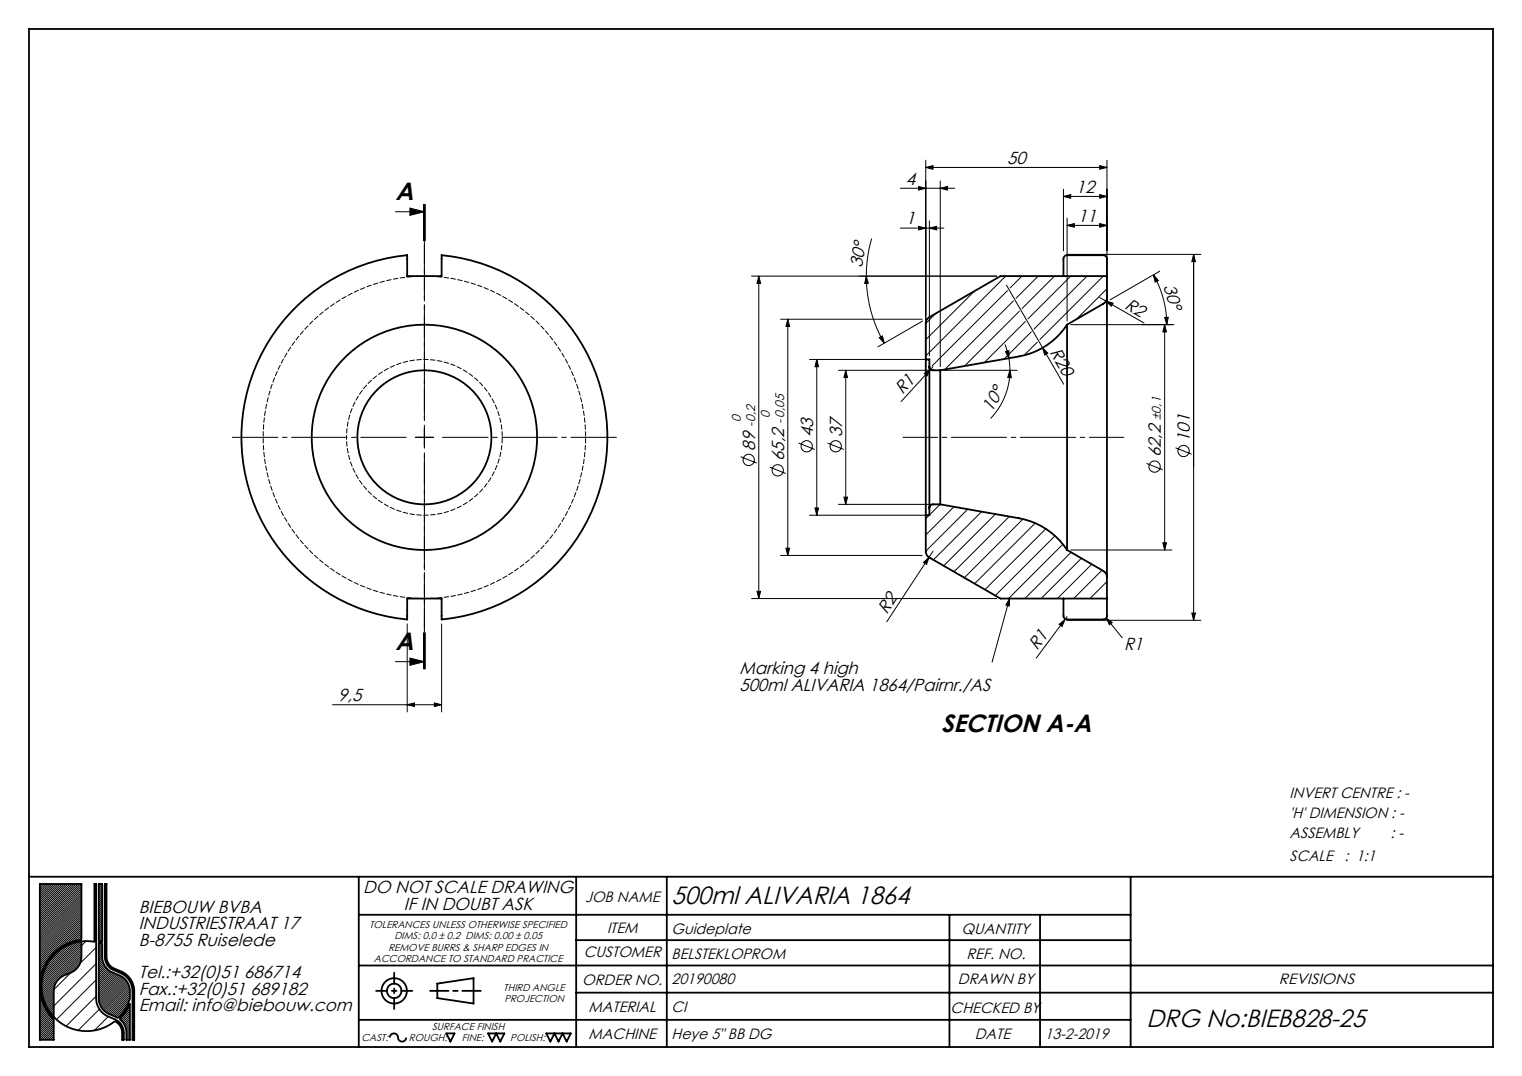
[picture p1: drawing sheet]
<svg xmlns="http://www.w3.org/2000/svg" width="420mm" height="297mm" viewBox="0 0 420 297" stroke-linecap="round" stroke-linejoin="round" font-family="sans-serif">
<g fill="none" stroke="#000" stroke-width=".28">
<path d="M109.1 58.4h8M113.1 57.4l4 1-4 1zM116.9 56.4v10M117.1 56.4v10M117.4 56.4v10M248.4 52h15.1M253.5 51.5l2 .5-2 .5zM255.5 46.2l2-.5v1zM255.5 44.2v54l22-22M255.5 46.2h50M259.5 52l2-.5v1zM259.5 50v51.2"/>
<path d="M293.5 54.2l2-.5v1zM293.5 52.2v17M293.5 54.2h12M303.5 45.7l2 .5-2 .5zM303.5 53.7l2 .5-2 .5zM305.5 44.2v38.1M207.4 76.2h67.7M209.4 76.2v89M209.4 76.2l.5 2h-1zM239.1 76.2l.5 2h-1zM239.1 76.2a37 37 0 0 0 4.9 18.5M240.6 65.8l-1.2 5.2-.3 5.2"/>
<path d="M248.4 63h12.1M253.5 62.5l2 .5-2 .5zM256.5 63l2-.5v1zM256.5 61v37.2M277.7 78.7l10 17.3M282 76.2l-3.3 3.3M286.5 76.2l-6.1 6.1M291 76.2l-9 9M294.5 62.2l2-.5v1zM294.5 70.2h36.9M294.5 60.2v28.4M294.5 62.2h11"/>
<path d="M295.5 76.2l-11.8 11.8M300 76.2l-14.7 14.7M303.5 61.7l2 .5-2 .5zM304.5 76.2l-17.5 17.5M305.5 79.7l-8.5 8.4M318.3 75.9l1.4 1.5-.9 .5zM318.3 75.9a27.5 27.5 0 0 1 3.7 13.7M320 74.9l-13.7 7.9M329.4 70.2v101M329.4 70.2l.5 2h-1zM215.4 88.1h39.1M217.4 88.1v65.2"/>
<path d="M217.4 88.1l.5 2h-1zM223.4 99.2h32.1M225.4 99.2v43M225.4 99.2l.5 2h-1zM242.6 93.2l.9-.5 .5 2zM254.6 88.6l-12.3 7.1M258.2 86.5l-2.7 2.8M268.9 80.4l-13.4 13.4M277.3 95.1l1.1 3.8M277.5 97l.9-.2v2.1zM278 80.2l-20.8 20.8M278.4 98.9l.3 3.3"/>
<path d="M279.7 83.1l-19 18.9M281.3 85.9l-15.1 15.1M282.9 88.7l-11.3 11.4M284.6 91.6l-7.5 7.5M286.2 94.4l-3.6 3.7M287.7 96l1.4 1.5-.8 .5zM287.7 96l5.8 10M295.5 89.6h28.5M303.5 82.1l12.2 7.1M305.2 83.1l2 .6-.5 .8zM321.4 89.6v62.2M321.4 89.6l.5 2h-1z"/>
<path d="M321.4 87.6h1l-.4 2zM117.1 118.2v5M231.4 102.2h27.1M233.4 102.2l.5 2h-1zM233.4 102.2v37M255.1 103.1l1.7-1.1-1 1.8zM257.5 101.2l-8.8 9.6M260.5 102.2h20.2M278.7 102.2l.4 2h-1zM278.7 102.2a19.2 19.2 0 0 1-5.3 13.3M114.6 120.7h5M204.4 126.1l4.4 1.7"/>
<path d="M212.4 128.9l4.4 1.8M220.4 122.3l4.4 1.8M228.4 122.3l4.4 1.8M231.4 139.2h27.1M232.9 137.2h1l-.5 2zM259.4 139.2l-2.9 3M263.2 139.9l-7.7 7.8M316.4 127.9l4.4 1.8M324.4 123.6l4.4 1.8M215.4 153.3h39.1M216.9 151.3h1l-.5 2zM223.4 142.2h32.1"/>
<path d="M224.9 140.2h1l-.5 2zM254.9 155.2l1.5-1.4-.7 2zM256.4 142.2l-.9 1M257.5 152.2l-12.8 19.4M267.1 140.6l-11.6 11.5M270.9 141.2l-13.3 13.3M274.7 141.9l-14.3 14.3M278.5 142.6l-15.2 15.2M282.3 143.3l-16.2 16.2M285.7 144.4l-16.7 16.7M288.6 146l-16.8 16.7M291.1 147.9l-16.5 16.5"/>
<path d="M293.3 150.2l-14.9 15M295.5 151.8h27.9M295.6 152.5l-12.8 12.7M298.4 154.1l-11.1 11.1M301.3 155.7l-9.5 9.5M304.1 157.4l-7.8 7.8M320.9 149.8h1l-.5 2zM112.4 172.2v24.3M116.9 174.6v10M117.1 174.6v10M117.4 174.6v10zM121.9 172.2v24.3"/>
<path d="M207.4 165.2h67.7M208.9 163.2h1l-.5 2zM278.6 165.2l-.1 2.1-.9-.3zM278.6 165.2l-4.8 17.6M292.3 172.3l1.6-1.3-.8 1.9zM293.9 171l-7.9 10.6M294.5 171.2h36.9M294.5 170.2l-.6 .8M305.3 170.6l1.6 1.2-.8 .7zM305.3 170.6l4.4 5.4M305.5 160.5l-4.7 4.7M305.5 165l-.2 .2"/>
<path d="M328.9 169.2h1l-.5 2zM91.8 194.5h30.1M109.1 182.6h8M112.4 194.5l2-.5v1zM113.1 181.6l4 1-4 1zM119.9 194l2 .5-2 .5zM11.5 244l-.5 .5M12 244l-1 1M12.6 244l-1.6 1.6M13.2 244l-2.2 2.2M13.7 244l-2.7 2.7M14.3 244l-3.3 3.3"/>
<path d="M14.8 244l-3.8 3.8M15.4 244l-4.4 4.4M16 244l-5 5M16.5 244l-5.5 5.5M17.1 244l-6.1 6.1M17.6 244l-6.6 6.6M18.2 244l-7.2 7.2M18.8 244l-7.8 7.8M19.3 244l-8.3 8.3M19.9 244l-8.9 8.9M20.4 244l-9.4 9.4M21 244l-10 10"/>
<path d="M21.6 244l-10.6 10.6M21.9 259.9l-10.3 10.3M22.1 244l-11.1 11.1M22.5 244.2l-11.5 11.5M22.5 244.8l-11.5 11.5M22.5 245.3l-11.5 11.5M22.5 245.9l-11.5 11.5M22.5 246.5l-11.5 11.4M22.5 247l-11.5 11.5M22.5 247.6l-11.5 11.5M22.5 248.2l-11.5 11.4M22.5 248.7l-11.5 11.5"/>
<path d="M22.5 249.3l-11.5 11.4M22.5 249.8l-11.5 11.5M22.5 250.4l-11.5 11.5M22.5 251l-11.5 11.4M22.5 251.5l-11.5 11.5M22.5 252.1l-11.5 11.4M22.5 252.6l-11.5 11.5M22.5 253.2l-11.5 11.5M22.5 253.8l-11.5 11.4M22.5 254.3l-11.5 11.5M22.5 254.9l-11.5 11.5M22.5 255.5l-6.9 6.8"/>
<path d="M22.5 256l-5 5M22.5 256.6l-3.9 3.8M22.5 257.1l-2.9 2.9M22.5 257.7l-2.1 2.1M22.5 258.3l-1.4 1.3M22.5 258.8l-.7 .7M22.5 259.9l-11 11M23.8 259.8l-12.3 12.3M26.1 244h.1M26.5 248l-.4 .5M26.5 252.5l-.4 .5M26.5 257l-.4 .5"/>
<path d="M27.7 244l-.5 .5M28.2 244.1l-1 1M28.2 244.7l-1 .9M28.2 245.2l-1 1M28.2 245.8l-1 .9M28.2 246.3l-1 1M28.2 246.9l-1 1M28.2 247.5l-1 .9M28.2 248l-1 1M28.2 248.6l-1 .9M28.2 249.2l-1 .9M28.2 249.7l-1 1"/>
<path d="M28.2 250.3l-1 .9M28.2 250.8l-1 1M28.2 251.4l-1 1M28.2 252l-1 .9M28.2 252.5l-1 1M28.2 253.1l-1 .9M28.2 253.6l-1 1M28.2 254.2l-1 1M28.2 254.8l-1 .9M28.2 255.3l-1 1M28.2 255.9l-1 .9M28.2 256.5l-1 .9"/>
<path d="M28.2 257l-1 1M28.2 257.6l-1 .9M28.2 258.1l-1 1M28.2 258.7l-1 1M28.2 259.3l-.6 .5M28.2 259.8l-.2 .2M29.4 245.2l-.5 .4M29.4 249.6l-.5 .5M29.4 254.1l-.5 .5M29.4 258.6l-.5 .5M11 272h.1M11 272.5h.1"/>
<path d="M11 271.4h.1M11 273.1h.1M11.1 273.6l-.1 .1M11.1 270.8h-.1M11.1 274.1l-.1 .1M11.2 270.1l-.2 .2M11.2 274.6l-.2 .2M11.3 269.4l-.3 .3M11.3 275l-.3 .3M11.4 275.5l-.4 .4M11.5 268.7l-.5 .5M11.5 275.9l-.5 .6"/>
<path d="M11.7 276.3l-.7 .7M11.8 267.8l-.8 .8M11.8 276.7l-.8 .9M12 277.2l-1 .9M12.1 266.9l-1.1 1.1M12.2 277.5l-1.2 1.2M12.3 277.9l-1.3 1.4M12.5 278.3l-1.5 1.5M12.7 265.8l-1.7 1.7M12.7 278.7l-1.7 1.7M12.9 279l-1.9 1.9M13.2 279.3l-2.2 2.2"/>
<path d="M13.4 279.7l-2.4 2.4M13.6 280l-2.6 2.6M14 263.9l-3 3M14.8 273.8l-2.6 2.6M14.8 274.3l-2.4 2.5M14.8 274.9l-2.3 2.3M14.8 275.4l-2.1 2.2M14.8 276l-1.9 1.9M14.8 276.6l-1.7 1.7M14.8 277.1l-1.5 1.6M14.8 278.2l-1.1 1.1M14.8 278.8l-.8 .9"/>
<path d="M14.8 279.4l-.6 .6M14.8 279.9l-.3 .4M15 272.5l-3.1 3M15.2 271.6l-3.4 3.5M17.5 261.5l-4.2 4.3M18.7 260.9l-6.1 6.1M19.6 260.5l-7.4 7.4M20.5 260.2l-8.5 8.6M21.2 260.1l-9.4 9.4M22.4 265.1l-3.8 3.8M22.5 264.4l-4.9 4.9M22.5 260.5l-11 11"/>
<path d="M22.5 261.6l-11 11M22.5 262.2l-11 10.9M22.5 262.7l-10.9 10.9M22.5 263.3l-10.9 10.8M22.5 263.9l-10.8 10.7M26.5 261.5l-14.4 14.5M26.5 266l-13 13M26.5 270.5l-10.9 10.9M26.5 275l-8.3 8.2M27.4 278.6l-5.8 5.8M27.7 260.4l-.5 .4M28.1 260.5l-.9 .8"/>
<path d="M28.2 260.9l-1 1M28.2 261.5l-1 1M28.2 262.1l-1 .9M28.2 262.6l-1 1M28.2 263.2l-1 .9M28.2 263.7l-1 1M28.2 264.3l-1 1M28.3 264.8l-1.1 1M28.4 265.3l-1.2 1.1M28.5 265.7l-1.3 1.2M28.7 266.1l-1.5 1.4M28.8 266.5l-1.6 1.6"/>
<path d="M29.1 266.8l-1.9 1.8M29.3 267.1l-2.1 2.1M29.4 263.1l-.5 .5M29.6 267.4l-2.4 2.4M29.9 267.7l-2.7 2.6M30.2 267.9l-3 3M30.4 266.6l-.3 .3M30.5 268.2l-3.3 3.2M30.9 268.4l-3.7 3.6M31.3 268.5l-4.1 4.1M31.7 268.7l-4.5 4.4M32.1 268.9l-4.9 4.8"/>
<path d="M32.5 269l-5.3 5.2M32.9 269.2l-5.7 5.6M33.2 269.4l-6 6M33.4 268.1l-.4 .4M33.6 269.6l-6.3 6.3M33.9 269.8l-6.6 6.6M34.2 270.1l-6.8 6.8M34.3 279l-1.9 1.9M34.5 270.3l-6.9 7M34.8 270.6l-7.1 7.1M35 271l-7.1 7M35 277.7l-3 3"/>
<path d="M35.2 271.3l-7 7.1M35.4 271.7l-7 7M35.5 276.7l-3.9 3.8M35.6 272.1l-6.9 6.9M35.7 272.5l-6.7 6.7M35.8 275.8l-4.6 4.6M35.8 273l-6.5 6.5M35.8 273.5l-6.1 6.2M35.8 274.1l-5.8 5.8M35.8 274.6l-5.4 5.4M35.8 275.2l-5 5M35.8 277.4l-.2 .3"/>
<path d="M35.8 278l-.9 1M35.8 278.6l-2.7 2.7M35.8 279.1l-2.4 2.5M35.8 279.7l-2.2 2.2M35.9 270.1l-.4 .3M37 273.4l-.4 .5M37 277.9l-.4 .5M13.9 280.3l-2.9 2.9M14.1 280.6l-3.1 3.2M14.4 280.9l-3.4 3.4M14.7 281.2l-3.7 3.7M14.8 280.5l-.1 .1"/>
<path d="M14.8 281.6l-3.8 3.8M14.8 282.2l-3.8 3.8M14.8 282.7l-3.8 3.9M14.8 283.3l-3.7 3.7M14.8 283.9l-3.1 3.1M14.8 284.4l-2.6 2.6M14.8 285l-2 2M14.8 285.5l-1.4 1.5M14.8 286.1l-.9 .9M14.8 286.7l-.3 .3M29.9 280.6l-3.9 3.8M32.9 282.1l-.4 .3"/>
<path d="M34.2 285.3l-.5 .5M35.8 280.2l-1.9 2M35.8 280.8l-1.7 1.7M35.8 281.4l-1.5 1.5M35.8 281.9l-1.3 1.3M35.8 282.5l-1.1 1.2M35.8 283l-1 1.1M35.8 283.6l-.9 1M35.8 284.2l-.9 .9M35.8 284.7l-.9 1M35.8 285.3l-.9 .9M35.8 285.9l-.9 .9"/>
<path d="M35.8 286.4l-.5 .6M35.8 287h.1M37 282.4l-.4 .5M37 286.9l-.1 .1"/>
<circle cx="206.6" cy="126.9" r="1.56"/>
<circle cx="214.6" cy="129.8" r="1.56"/>
<circle cx="222.6" cy="123.2" r="1.56"/>
<circle cx="230.6" cy="123.2" r="1.56"/>
<circle cx="318.6" cy="128.8" r="1.56"/>
<circle cx="326.6" cy="124.5" r="1.56"/>
</g>
<g fill="none" stroke="#000" stroke-width=".5">
<path d="M8 8h404v281h-404zM293.5 76.2v-4.9a1 1 0 0 1 1-.9h10l.8 .5 .2 .5v10.7M305.5 76.2h-29.4l-19.6 11.3a2 2 0 0 0-1 1.8v9.9M82.2 84.2a50.5 50.5 0 0 1 30.2-13.8v5.8h9.5v-5.8a50.5 50.5 0 0 1 45.7 50.3 50.5 50.5 0 0 1-45.7 50.3v-5.8h-9.5v5.8a50.5 50.5 0 0 1-43-33.7 50.5 50.5 0 0 1 12.8-53.1zM255.5 99.2v43M255.5 99.2h1v2M294.5 89.6v62.2M294.5 89.6a20 20 0 0 1-13.3 8.8l-21.7 3.8M305.5 82.1a2 2 0 0 1-1 1.7l-10 5.8M305.5 82.1v77.2M256.5 101.2a1 1 0 0 0 1 1h2M256.5 101.2v39"/>
<path d="M259.5 102.2v37M259.5 139.2l21.7 3.8a20 20 0 0 1 13.3 8.8M259.5 139.2h-2a1 1 0 0 0-1 1M255.5 142.2v10a2 2 0 0 0 1 1.7l19.6 11.3h29.4M256.5 140.2v2h-1M294.5 151.8l10 5.8a2 2 0 0 1 1 1.7M305.5 159.3v10.7l-.5 .8-.5 .2-10.4-.1-.4-.3-.2-.6v-4.8M8 242h404M11 244h11.5v15.4a12.9 12.9 0 0 0-10.8 8.6 12.9 12.9 0 0 0 3.1 13.4v5.6h-3.8zM22.5 259.8v4.3a4.8 4.8 0 0 1-3 4.4l-1.7 .7a4.8 4.8 0 0 0-3 4.4v7.1M26 244h.5v31.5a5.5 5.5 0 0 0 3.4 5.1l1.8 .7a4.1 4.1 0 0 1 2.5 3.8v1.9h-.5v-2.2l-.3-1.1-.8-1.2-.9-.6a12.4 12.4 0 0 1-19.8-6.6 12.4 12.4 0 0 1 14.2-15.3zM27.2 244h1v16l-1-.3z"/>
<path d="M28.9 244h.5v20.6l.4 1.1 .8 1.1 2.8 1.3a6 6 0 0 1 3.6 5.5v13.4h-.4v-13.4a5.5 5.5 0 0 0-3.4-5l-1.8-.8a4.1 4.1 0 0 1-2.5-3.7zM99 242v47M99 252.5h213M159 242v47M159 259.5h153M184 242v47M262 252.5v36.5M287 252.5v36.5M312 242v47M27.2 260.2l1 .3v3.6a4.8 4.8 0 0 0 2.9 4.4l1.8 .7a4.8 4.8 0 0 1 2.9 4.4 6.4 6.4 0 0 1-.7 4l-1.1 1.8-1.4 1.6-2.4-1.1a4.8 4.8 0 0 1-3-4.4zM35.8 277.1v9.9h-.9v-2.2l-.3-1.2-.5-1.2-1.1-1.1 1.6-2zM99 266.5h313"/>
<path d="M120.7 271.5l10-1.5v7l-10-1.5zM159 274h253M99 281.5h213M107.6 286.4a1.16 1.16 0 0 1 1.3-1.1 1.16 1.16 0 0 1 1 1.4 1.13 1.13 0 0 0 1.2 .8 1.13 1.13 0 0 0 1-1.1M123.2 285.2h2.2l-1.1 2.3zM134.7 285.2h4.5l-1.1 2.3-1.2-2.3-1.1 2.3zM150.7 285.2h6.8l-1.1 2.3-1.2-2.3-1.1 2.3-1.1-2.3-1.1 2.3z"/>
<circle cx="117.1" cy="120.7" r="18.5"/>
<circle cx="117.1" cy="120.7" r="31.1"/>
<circle cx="108.8" cy="273.5" r="2"/>
<circle cx="108.8" cy="273.5" r="3.5"/>
</g>
<path d="M117.1 56.4v128.2" fill="none" stroke="#000" stroke-width=".28" stroke-dasharray="6.3 1.3 1.3 1.3"/>
<path d="M249.2 120.7h60.9" fill="none" stroke="#000" stroke-width=".28" stroke-dasharray="15.2 1.3 1.3 1.3" stroke-dashoffset="5.7"/>
<path d="M117.1 115.7v-48M112.1 120.7h-48M117.1 125.7v48M122.1 120.7h48" fill="none" stroke="#000" stroke-width=".28" stroke-dasharray="15.2 1.3 1.3 1.3" stroke-dashoffset="2.7"/>
<path d="M118.7 273.5h14" fill="none" stroke="#000" stroke-width=".5" stroke-dasharray="6.3 1.3 1.3 1.3" stroke-dashoffset="1.3"/>
<path d="M103.8 273.5h10M108.8 278.5v-10" fill="none" stroke="#000" stroke-width=".5" stroke-dasharray="6.3 1.3 1.3 1.3" stroke-dashoffset="3.3"/>
<g fill="#000">
<path d="M287.7 96l1.4 1.5-.8 .5zM305.2 83.1l2 .6-.5 .8zM255.1 103.1l1.7-1.1-1 1.8zM254.9 155.2l1.5-1.4-.7 2zM292.3 172.3l1.6-1.3-.8 1.9z"/>
<path d="M113.1 57.4l4 1-4 1zM113.1 181.6l4 1-4 1z"/>
<path d="M303.5 45.7l2 .5-2 .5zM255.5 46.2l2-.5v1zM303.5 53.7l2 .5-2 .5zM293.5 54.2l2-.5v1zM259.5 52l2-.5v1zM253.5 51.5l2 .5-2 .5z"/>
<path d="M294.5 62.2l2-.5v1zM303.5 61.7l2 .5-2 .5zM253.5 62.5l2 .5-2 .5zM256.5 63l2-.5v1z"/>
<path d="M318.3 75.9l.5 2 .9-.5zM321.4 87.6l.6 2 .4-2z"/>
<path d="M242.6 93.2l1.4 1.5-.5-2zM239.1 76.2l-.5 2h1z"/>
<path d="M277.5 97l.9 1.9v-2.1zM278.7 102.2l-.6 2h1z"/>
<path d="M305.3 170.6l1.6 1.2-.8 .7zM278.6 165.2l-.1 2.1-.9-.3z"/>
<path d="M328.9 169.2h1l-.5 2zM329.4 70.2l.5 2h-1zM208.9 163.2h1l-.5 2zM209.4 76.2l.5 2h-1zM216.9 151.3h1l-.5 2zM217.4 88.1l.5 2h-1zM320.9 149.8h1l-.5 2zM321.4 89.6l.5 2h-1zM224.9 140.2h1l-.5 2zM225.4 99.2l.5 2h-1zM232.9 137.2h1l-.5 2zM233.4 102.2l.5 2h-1z"/>
<path d="M112.4 194.5l2-.5v1zM119.9 194l2 .5-2 .5z"/>
</g>
<path d="M117.1 76.2a44.5 44.5 0 0 0-44.5 44.5 44.5 44.5 0 0 0 44.5 44.5M117.1 165.2a44.5 44.5 0 0 0 44.5-44.5 44.5 44.5 0 0 0-44.5-44.5" fill="none" stroke="#000" stroke-width=".28" stroke-dasharray="1.3 .6" stroke-dashoffset=".3"/>
<path d="M95.6 120.7a21.5 21.5 0 0 1 31.7-18.9 21.5 21.5 0 0 1 1.6 36.9 21.5 21.5 0 0 1-33.2-16.2l-.1-1.8" fill="none" stroke="#000" stroke-width=".28" stroke-dasharray="1.3 .6" stroke-dashoffset=".7"/>
<g font-size="6.9">
<text x="109.1" y="55.3">A</text>
<text x="109.1" y="179.5">A</text>
<text x="259.7" y="202">SECTION A-A</text>
<text x="185.3" y="249.7">500ml ALIVARIA 1864</text>
<text x="316.4" y="283.5">DRG No:BIEB828-25</text>
</g>
<g font-size="4.8">
<text x="277.9" y="45.2">50</text>
<text x="250" y="51">4</text>
<text x="296.9" y="53.2">12</text>
<text x="250" y="62">1</text>
<text x="297.4" y="61.2">11</text>
<text x="237.9" y="74.1" transform="rotate(-82 237.9 74.1)">30°</text>
<text x="321.1" y="78.8" transform="rotate(75 321.1 78.8)">30°</text>
<text x="310.1" y="84.9" transform="rotate(30 310.1 84.9)">R2</text>
<text x="289.6" y="97.3" transform="rotate(60 289.6 97.3)">R20</text>
<text x="249.1" y="109.1" transform="rotate(-48 249.1 109.1)">R1</text>
<text x="273.7" y="114.1" transform="rotate(-61 273.7 114.1)">10°</text>
<text x="208.4" y="124.4" transform="rotate(-90 208.4 124.4)">89</text>
<text x="224.4" y="120.7" transform="rotate(-90 224.4 120.7)">43</text>
<text x="232.4" y="120.7" transform="rotate(-90 232.4 120.7)">37</text>
<text x="328.4" y="122" transform="rotate(-90 328.4 122)">101</text>
<text x="216.4" y="127.3" transform="rotate(-90 216.4 127.3)">65,2</text>
<text x="320.4" y="126.3" transform="rotate(-90 320.4 126.3)">62,2</text>
<text x="244.8" y="169.8" transform="rotate(-57 244.8 169.8)">R2</text>
<text x="286.2" y="179.8" transform="rotate(-53 286.2 179.8)">R1</text>
<text x="310.2" y="179.5">R1</text>
<text x="204.1" y="186.2">Marking 4 high</text>
<text x="204.1" y="190.6">500ml ALIVARIA 1864/Pairnr./AS</text>
<text x="93.3" y="193.5">9,5</text>
<text x="38.3" y="251.9">BIEBOUW BVBA</text>
<text x="100.2" y="246.6">DO NOT SCALE DRAWING</text>
<text x="111.5" y="251.1">IF IN DOUBT ASK</text>
<text x="38.3" y="256.5">INDUSTRIESTRAAT 17</text>
<text x="38.3" y="261">B-8755 Ruiselede</text>
<text x="38.3" y="270">Tel.:+32(0)51 686714</text>
<text x="38.3" y="274.6">Fax.:+32(0)51 689182</text>
<text x="38.3" y="279.1">Email: info@biebouw.com</text>
</g>
<g font-size="4.1">
<text x="355.9" y="220.2">INVERT CENTRE : -</text>
<text x="355.9" y="225.7">'H' DIMENSION : -</text>
<text x="355.9" y="231.4">ASSEMBLY</text>
<text x="383.7" y="231.4">: -</text>
<text x="355.9" y="237.5">SCALE</text>
<text x="371" y="237.5">: 1:1</text>
<text x="161.4" y="249">JOB NAME</text>
<text x="167.5" y="257.4">ITEM</text>
<text x="185.3" y="257.7">Guideplate</text>
<text x="265.4" y="257.8">QUANTITY</text>
<text x="161.1" y="264.3">CUSTOMER</text>
<text x="185.3" y="264.6">BELSTEKLOPROM</text>
<text x="266.7" y="264.6">REF. NO.</text>
<text x="160.7" y="271.8">ORDER NO.</text>
<text x="185.3" y="271.7">20190080</text>
<text x="264.4" y="271.7">DRAWN BY</text>
<text x="352.9" y="271.7">REVISIONS</text>
<text x="162.4" y="279.4">MATERIAL</text>
<text x="185.3" y="279.4">CI</text>
<text x="262.3" y="279.6">CHECKED BY</text>
<text x="162.4" y="286.9">MACHINE</text>
<text x="185.3" y="286.8">Heye 5&quot; BB DG</text>
<text x="269" y="286.9">DATE</text>
<text x="288.3" y="286.8">13-2-2019</text>
</g>
<g font-size="3.5">
<text x="204.4" y="116.4" transform="rotate(-90 204.4 116.4)">0</text>
<text x="208.4" y="117.9" transform="rotate(-90 208.4 117.9)">-0,2</text>
<text x="212.4" y="115.4" transform="rotate(-90 212.4 115.4)">0</text>
<text x="216.4" y="116.9" transform="rotate(-90 216.4 116.9)">-0,05</text>
<text x="320.4" y="116" transform="rotate(-90 320.4 116)">±0,1</text>
</g>
<g font-size="2.8">
<text x="102" y="256.1">TOLERANCES UNLESS OTHERWISE SPECIFIED</text>
<text x="107.2" y="262.5">REMOVE BURRS &amp; SHARP EDGES IN</text>
<text x="108.8" y="259.1">DIMS: 0.0 ± 0.2 DIMS: 0.00 ± 0.05</text>
<text x="103.2" y="265.5">ACCORDANCE TO STANDARD PRACTICE</text>
<text x="139" y="273.5">THIRD ANGLE</text>
<text x="139.2" y="276.5">PROJECTION</text>
<text x="99.7" y="287.3">CAST:</text>
<text x="112.8" y="287.3">ROUGH:</text>
<text x="119.3" y="284.4">SURFACE FINISH</text>
<text x="127.5" y="287.3">FINE:</text>
<text x="140.8" y="287.3">POLISH:</text>
</g>
</svg>
